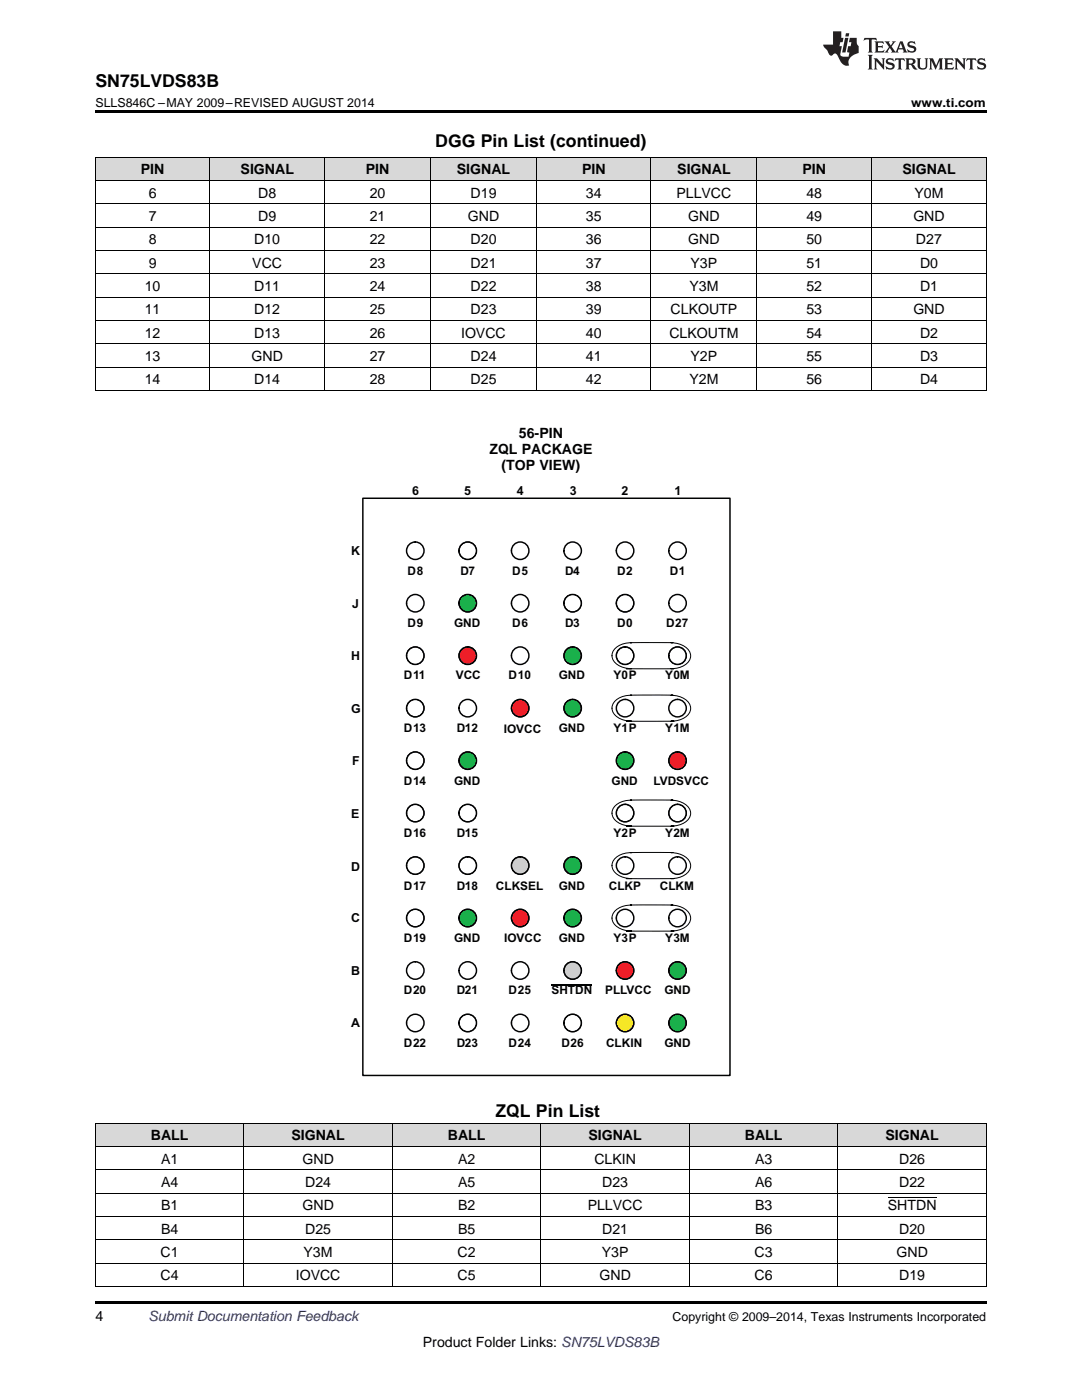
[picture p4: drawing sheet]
<svg xmlns="http://www.w3.org/2000/svg" width="216mm" height="279mm" viewBox="0 0 216 279" stroke-linecap="round" stroke-linejoin="round" font-family="sans-serif">
<g fill="#d8d8d8">
<path d="M19 224.2h29.7v4.6h-29.7z"/>
<path d="M48.7 224.2h29.6v4.6h-29.6z"/>
<path d="M78.3 224.2h29.6v4.6h-29.6z"/>
<path d="M107.9 224.2h29.7v4.6h-29.7z"/>
<path d="M137.6 224.2h29.6v4.6h-29.6z"/>
<path d="M167.2 224.2h29.6v4.6h-29.6z"/>
<path d="M19 31.4h22.9v4.7h-22.9z"/>
<path d="M41.9 31.4h22.9v4.7h-22.9z"/>
<path d="M64.8 31.4h21.1v4.7h-21.1z"/>
<path d="M85.9 31.4h21.2v4.7h-21.2z"/>
<path d="M107.1 31.4h22.8v4.7h-22.8z"/>
<path d="M129.9 31.4h21.2v4.7h-21.2z"/>
<path d="M151.1 31.4h22.9v4.7h-22.9z"/>
<path d="M174 31.4h22.8v4.7h-22.8z"/>
</g>
<path d="M19 259.7h177.8v.5h-177.8z" fill="#000"/>
<g fill="none" stroke="#000" stroke-width=".2">
<path d="M19 238.1h177.8M19 233.5h177.8M19 228.8h177.8M19 224.1h177.8M19.1 224.2v32.6M48.6 224.2v32.6M78.3 224.2v32.6M107.9 224.2v32.6M137.5 224.2v32.6M167.2 224.2v32.6M196.8 224.2v32.6M19 256.7h177.8"/>
<path d="M19 252.1h177.8M19 247.4h177.8M19 242.8h177.8"/>
</g>
<path d="M72.4 99.4h73.3v115.2h-73.3z" fill="none" stroke="#010202" stroke-width=".3"/>
<path d="M122.8 171.2a4.5 4.5 0 0 1 3.2-1h-.3h8.5h-.3a4 4 0 0 1 3.8 2 2.19 2.19 0 0 1-1.6 2.7l-1.4 .4h-.8h.7h-9.3h.7a4 4 0 0 1-3.8-2l-.1-.6a2.03 2.03 0 0 1 .7-1.5zM122.8 160.7a4.5 4.5 0 0 1 3.2-1h-.3h8.5h-.3a3.5 3.5 0 0 1 3.9 2.6 2.65 2.65 0 0 1-2.4 2.4l-1.5 .2h.7h-9.3h.7a4 4 0 0 1-3.8-2.1l-.1-.6a2.03 2.03 0 0 1 .7-1.5z" fill="none" stroke="#010202" stroke-width=".2"/>
<circle cx="82.9" cy="141.3" r="1.74" fill="#fff"/>
<circle cx="82.9" cy="141.3" r="1.74" fill="none" stroke="#010202" stroke-width=".2"/>
<g fill="none" stroke="#010202" stroke-width=".3">
<circle cx="103.8" cy="120.4" r="1.75"/>
<circle cx="82.9" cy="141.3" r="1.74"/>
</g>
<circle cx="93.3" cy="109.9" r="1.75" fill="#fff"/>
<circle cx="93.3" cy="109.9" r="1.75" fill="none" stroke="#010202" stroke-width=".2"/>
<circle cx="93.3" cy="109.9" r="1.75" fill="none" stroke="#010202" stroke-width=".3"/>
<circle cx="93.3" cy="120.4" r="1.75" fill="#1ab04b"/>
<circle cx="93.3" cy="120.4" r="1.75" fill="none" stroke="#010202" stroke-width=".2"/>
<circle cx="93.3" cy="120.4" r="1.75" fill="none" stroke="#010202" stroke-width=".3"/>
<circle cx="82.9" cy="172.7" r="1.74" fill="#fff"/>
<circle cx="82.9" cy="172.7" r="1.74" fill="none" stroke="#010202" stroke-width=".2"/>
<circle cx="82.9" cy="172.7" r="1.74" fill="none" stroke="#010202" stroke-width=".3"/>
<circle cx="82.9" cy="162.3" r="1.74" fill="#fff"/>
<circle cx="82.9" cy="162.3" r="1.74" fill="none" stroke="#010202" stroke-width=".2"/>
<circle cx="82.9" cy="162.3" r="1.74" fill="none" stroke="#010202" stroke-width=".3"/>
<circle cx="82.9" cy="151.8" r="1.74" fill="#fff"/>
<circle cx="82.9" cy="151.8" r="1.74" fill="none" stroke="#010202" stroke-width=".2"/>
<circle cx="82.9" cy="151.8" r="1.74" fill="none" stroke="#010202" stroke-width=".3"/>
<circle cx="114.3" cy="183.2" r="1.75" fill="#1ab04b"/>
<circle cx="114.3" cy="183.2" r="1.75" fill="none" stroke="#010202" stroke-width=".2"/>
<circle cx="114.3" cy="183.2" r="1.75" fill="none" stroke="#010202" stroke-width=".3"/>
<circle cx="103.8" cy="141.3" r="1.75" fill="#ee1e28"/>
<circle cx="103.8" cy="141.3" r="1.75" fill="none" stroke="#010202" stroke-width=".2"/>
<circle cx="103.8" cy="141.3" r="1.75" fill="none" stroke="#010202" stroke-width=".3"/>
<circle cx="103.8" cy="183.2" r="1.75" fill="#ee1e28"/>
<circle cx="103.8" cy="183.2" r="1.75" fill="none" stroke="#010202" stroke-width=".2"/>
<circle cx="103.8" cy="183.2" r="1.75" fill="none" stroke="#010202" stroke-width=".3"/>
<circle cx="93.3" cy="162.3" r="1.75" fill="#fff"/>
<circle cx="93.3" cy="162.3" r="1.75" fill="none" stroke="#010202" stroke-width=".2"/>
<circle cx="93.3" cy="162.3" r="1.75" fill="none" stroke="#010202" stroke-width=".3"/>
<circle cx="93.3" cy="151.8" r="1.75" fill="#1ab04b"/>
<circle cx="93.3" cy="151.8" r="1.75" fill="none" stroke="#010202" stroke-width=".2"/>
<g fill="none" stroke="#010202" stroke-width=".3">
<circle cx="103.8" cy="109.9" r="1.75"/>
<circle cx="114.3" cy="109.9" r="1.74"/>
<circle cx="135.2" cy="109.9" r="1.74"/>
<circle cx="135.2" cy="120.4" r="1.74"/>
<circle cx="93.3" cy="151.8" r="1.75"/>
</g>
<circle cx="124.7" cy="120.4" r="1.75" fill="#fff"/>
<circle cx="124.7" cy="120.4" r="1.75" fill="none" stroke="#010202" stroke-width=".2"/>
<circle cx="124.7" cy="120.4" r="1.75" fill="none" stroke="#010202" stroke-width=".3"/>
<circle cx="135.2" cy="130.9" r="1.75" fill="#fff"/>
<circle cx="135.2" cy="130.9" r="1.75" fill="none" stroke="#010202" stroke-width=".2"/>
<circle cx="135.2" cy="130.9" r="1.75" fill="none" stroke="#010202" stroke-width=".3"/>
<circle cx="114.3" cy="120.4" r="1.74" fill="#fff"/>
<circle cx="114.3" cy="120.4" r="1.74" fill="none" stroke="#010202" stroke-width=".2"/>
<g fill="none" stroke="#010202" stroke-width=".3">
<circle cx="124.7" cy="109.9" r="1.75"/>
<circle cx="114.3" cy="120.4" r="1.74"/>
<circle cx="135.2" cy="183.2" r="1.75"/>
</g>
<circle cx="93.3" cy="183.2" r="1.75" fill="#1ab04b"/>
<circle cx="93.3" cy="183.2" r="1.75" fill="none" stroke="#010202" stroke-width=".2"/>
<circle cx="93.3" cy="183.2" r="1.75" fill="none" stroke="#010202" stroke-width=".3"/>
<circle cx="135.2" cy="151.8" r="1.74" fill="#ee1e28"/>
<circle cx="135.2" cy="151.8" r="1.74" fill="none" stroke="#010202" stroke-width=".2"/>
<circle cx="135.2" cy="151.8" r="1.74" fill="none" stroke="#010202" stroke-width=".3"/>
<circle cx="124.7" cy="162.3" r="1.75" fill="#fff"/>
<circle cx="124.7" cy="162.3" r="1.75" fill="none" stroke="#010202" stroke-width=".2"/>
<g fill="none" stroke="#010202" stroke-width=".3">
<circle cx="124.7" cy="141.3" r="1.74"/>
<circle cx="124.7" cy="162.3" r="1.75"/>
</g>
<circle cx="124.7" cy="151.8" r="1.74" fill="#1ab04b"/>
<circle cx="124.7" cy="151.8" r="1.74" fill="none" stroke="#010202" stroke-width=".2"/>
<circle cx="124.7" cy="151.8" r="1.74" fill="none" stroke="#010202" stroke-width=".3"/>
<circle cx="135.2" cy="162.3" r="1.75" fill="#fff"/>
<circle cx="135.2" cy="162.3" r="1.75" fill="none" stroke="#010202" stroke-width=".2"/>
<g fill="none" stroke="#010202" stroke-width=".3">
<circle cx="135.2" cy="141.3" r="1.74"/>
<circle cx="135.2" cy="162.3" r="1.75"/>
</g>
<circle cx="114.3" cy="130.9" r="1.75" fill="#1ab04b"/>
<circle cx="114.3" cy="130.9" r="1.75" fill="none" stroke="#010202" stroke-width=".2"/>
<circle cx="114.3" cy="130.9" r="1.75" fill="none" stroke="#010202" stroke-width=".3"/>
<circle cx="114.3" cy="141.3" r="1.74" fill="#1ab04b"/>
<circle cx="114.3" cy="141.3" r="1.74" fill="none" stroke="#010202" stroke-width=".2"/>
<circle cx="114.3" cy="141.3" r="1.74" fill="none" stroke="#010202" stroke-width=".3"/>
<circle cx="103.8" cy="172.7" r="1.74" fill="#cecece"/>
<circle cx="103.8" cy="172.7" r="1.74" fill="none" stroke="#010202" stroke-width=".2"/>
<circle cx="103.8" cy="172.7" r="1.74" fill="none" stroke="#010202" stroke-width=".3"/>
<circle cx="93.3" cy="172.7" r="1.75" fill="#fff"/>
<circle cx="93.3" cy="172.7" r="1.75" fill="none" stroke="#010202" stroke-width=".2"/>
<circle cx="93.3" cy="172.7" r="1.75" fill="none" stroke="#010202" stroke-width=".3"/>
<circle cx="114.3" cy="172.7" r="1.74" fill="#1ab04b"/>
<circle cx="114.3" cy="172.7" r="1.74" fill="none" stroke="#010202" stroke-width=".2"/>
<g fill="none" stroke="#010202" stroke-width=".3">
<circle cx="82.9" cy="109.9" r="1.75"/>
<circle cx="114.3" cy="172.7" r="1.74"/>
<circle cx="124.7" cy="172.7" r="1.74"/>
</g>
<circle cx="124.7" cy="130.9" r="1.75" fill="#fff"/>
<circle cx="124.7" cy="130.9" r="1.75" fill="none" stroke="#010202" stroke-width=".2"/>
<g fill="none" stroke="#010202" stroke-width=".3">
<circle cx="124.7" cy="130.9" r="1.75"/>
<circle cx="135.2" cy="172.7" r="1.74"/>
</g>
<circle cx="82.9" cy="183.2" r="1.75" fill="#fff"/>
<circle cx="82.9" cy="183.2" r="1.75" fill="none" stroke="#010202" stroke-width=".2"/>
<g fill="none" stroke="#010202" stroke-width=".3">
<circle cx="93.3" cy="141.3" r="1.75"/>
<circle cx="82.9" cy="183.2" r="1.75"/>
</g>
<circle cx="82.9" cy="130.9" r="1.75" fill="#fff"/>
<g fill="none" stroke="#010202" stroke-width=".2">
<path d="M122.8 139.8a4.5 4.5 0 0 1 3.2-1l-.3-.1h8.5l-.3 .1a4 4 0 0 1 3.8 2 2.19 2.19 0 0 1-1.6 2.7l-1.4 .4h-.8h.7h-9.3h.7a4 4 0 0 1-3.8-2l-.1-.6a2.03 2.03 0 0 1 .7-1.5zM122.8 129.3a4.5 4.5 0 0 1 3.2-1h-.3h8.5h-.3a3.5 3.5 0 0 1 3.9 2.6 2.65 2.65 0 0 1-2.4 2.4l-1.5 .1 .7 .1h-9.3l.7-.1a4 4 0 0 1-3.8-2l-.1-.6a2.02 2.02 0 0 1 .7-1.5z"/>
<circle cx="82.9" cy="130.9" r="1.75"/>
</g>
<g fill="none" stroke="#010202" stroke-width=".3">
<circle cx="82.9" cy="130.9" r="1.75"/>
<circle cx="93.3" cy="193.7" r="1.75"/>
<circle cx="124.7" cy="183.2" r="1.75"/>
<circle cx="103.8" cy="204.2" r="1.75"/>
</g>
<circle cx="93.3" cy="204.2" r="1.75" fill="#fff"/>
<circle cx="93.3" cy="204.2" r="1.75" fill="none" stroke="#010202" stroke-width=".2"/>
<g fill="none" stroke="#010202" stroke-width=".3">
<circle cx="82.9" cy="204.2" r="1.74"/>
<circle cx="93.3" cy="204.2" r="1.75"/>
</g>
<circle cx="135.2" cy="204.2" r="1.74" fill="#1ab04b"/>
<circle cx="135.2" cy="204.2" r="1.74" fill="none" stroke="#010202" stroke-width=".2"/>
<circle cx="135.2" cy="204.2" r="1.74" fill="none" stroke="#010202" stroke-width=".3"/>
<circle cx="135.2" cy="193.7" r="1.74" fill="#1ab04b"/>
<circle cx="135.2" cy="193.7" r="1.74" fill="none" stroke="#010202" stroke-width=".2"/>
<circle cx="135.2" cy="193.7" r="1.74" fill="none" stroke="#010202" stroke-width=".3"/>
<circle cx="114.3" cy="193.7" r="1.74" fill="#cecece"/>
<circle cx="114.3" cy="193.7" r="1.74" fill="none" stroke="#010202" stroke-width=".2"/>
<g fill="none" stroke="#010202" stroke-width=".3">
<circle cx="103.8" cy="193.7" r="1.75"/>
<circle cx="114.3" cy="193.7" r="1.74"/>
</g>
<circle cx="124.7" cy="204.2" r="1.75" fill="#f7e726"/>
<circle cx="124.7" cy="204.2" r="1.75" fill="none" stroke="#010202" stroke-width=".2"/>
<circle cx="124.7" cy="204.2" r="1.75" fill="none" stroke="#010202" stroke-width=".3"/>
<circle cx="114.3" cy="204.2" r="1.74" fill="#fff"/>
<circle cx="114.3" cy="204.2" r="1.74" fill="none" stroke="#010202" stroke-width=".2"/>
<circle cx="114.3" cy="204.2" r="1.74" fill="none" stroke="#010202" stroke-width=".3"/>
<circle cx="124.7" cy="193.7" r="1.75" fill="#ee1e28"/>
<g fill="none" stroke="#010202" stroke-width=".2">
<path d="M122.8 181.7a4.5 4.5 0 0 1 3.2-1.1h-.3h8.5h-.3a3.5 3.5 0 0 1 3.9 2.6 2.65 2.65 0 0 1-2.4 2.4l-1.5 .2h.7h-9.3h.7a4 4 0 0 1-3.8-2.1l-.1-.5a2.02 2.02 0 0 1 .7-1.5z"/>
<circle cx="124.7" cy="193.7" r="1.75"/>
</g>
<g fill="none" stroke="#010202" stroke-width=".3">
<circle cx="82.9" cy="120.4" r="1.74"/>
<circle cx="103.8" cy="130.9" r="1.75"/>
<circle cx="82.9" cy="193.7" r="1.74"/>
<circle cx="124.7" cy="193.7" r="1.75"/>
</g>
<path d="M110 196.5h8.2" fill="none" stroke="#010202" stroke-width=".21"/>
<circle cx="93.3" cy="130.9" r="1.75" fill="#ee1e28"/>
<circle cx="93.3" cy="130.9" r="1.75" fill="none" stroke="#010202" stroke-width=".2"/>
<circle cx="93.3" cy="130.9" r="1.75" fill="none" stroke="#010202" stroke-width=".3"/>
<path d="M19 22h177.8v.5h-177.8zM19 77.9l.2 .1zM64.7 77.9l.1 .1zM85.8 77.9l.1 .1zM107 77.9l.1 .1zM129.8 77.9l.1 .1zM151 77.9l.1 .1zM173.8 77.9l.2 .1zM196.7 77.9l.1 .1z" fill="#000"/>
<g fill="none" stroke="#000" stroke-width=".2">
<path d="M19 36h177.8M19 31.3h177.8M19.1 31.4v46.6M41.9 31.4v46.6M64.8 31.4v46.6M85.9 31.4v46.6M107 31.4v46.6M129.9 31.4v46.6M151 31.4v46.6M173.9 31.4v46.6M196.8 31.4v46.6M19 59.3h177.8"/>
<path d="M19 54.6h177.8M19 50h177.8M19 45.3h177.8M19 40.7h177.8M19 77.9h177.8M19 73.3h177.8M19 68.6h177.8M19 63.9h177.8"/>
</g>
<g fill="#231f20">
<path d="M172.5 7.6l-.1 .5 .4-.2h.6v.1v2.1l-.2 .4h.9l-.2-.4v-2.1l.1-.1h.5l.5 .2-.2-.5zM174.5 8.3l.2 .3v1.5l-.2 .4h1.8l.2-.6a1.04 1.04 0 0 1-1.3 .2v-.7h.6l.3 .2v-.6l-.3 .2h-.6v-.6l.8-.1 .4 .3-.2-.5zM176.5 8.3l.9 1.1-.9 1.1h.8l-.2-.2 .4-.7 .5 .7-.2 .2h1.5l-.2-.2 .2-.4h.9l.1 .4-.2 .2h1l-.3-.3-.7-1.9h-.5l-.9 2-.8-1 .9-1h-.8l.1 .3-.4 .5-.3-.6 .1-.2zM179.7 8.6l.4 1h-.7zM181.3 8.4a.63 .63 0 0 0-.2 .7 .63 .63 0 0 0 .6 .4l.6 .2 .1 .2a.75 .75 0 0 1-.7 .4 .75 .75 0 0 1-.6-.5l.1 .7 .1-.1a1.11 1.11 0 0 0 1.5-.6 1.13 1.13 0 0 0-1.2-.8l-.1-.4a1.04 1.04 0 0 1 1.2 .2l-.2-.5-.2 .1-.4-.2zM173.2 10.9l.2 .4v2.2l-.2 .4h1l-.3-.4v-2.2l.3-.4zM174.3 11.6l.3 .4v1.5l-.3 .4h.8l-.2-.4v-1.3l1.5 1.7v-1.9l.2-.4h-.7l.2 .4v.9l-1.1-1.3zM177 11.8a.62 .62 0 0 0-.2 .7 .62 .62 0 0 0 .6 .4l.6 .1 .1 .3a.76 .76 0 0 1-.7 .3 .76 .76 0 0 1-.7-.4l.2 .7 .1-.1a1.11 1.11 0 0 0 1.5-.6 1.13 1.13 0 0 0-1.2-.8l-.1-.4a1.04 1.04 0 0 1 1.2 .2l-.2-.6-.2 .1-.5-.1zM178.7 11.6l-.2 .6a.61 .61 0 0 1 .8-.3v1.6l-.2 .4h.9l-.2-.4v-1.6a.63 .63 0 0 1 .7 .3l-.1-.6zM180.6 11.6l.3 .4v1.5l-.3 .4h1l-.2-.2-.1-.8 .6 .2a.76 .76 0 0 0 1.2 .7l-1-1a.58 .58 0 0 0 .6-.5 .58 .58 0 0 0-.5-.6zM181.4 11.9h.1a.45 .45 0 0 1 .5 .1 .45 .45 0 0 1 .1 .5l-.8 .2zM182.9 11.6l.2 .2a2.17 2.17 0 0 0 .3 1.9 .99 .99 0 0 0 1.6-.6v-1.1l.2-.4h-.7l.2 .2a1.92 1.92 0 0 1-.2 1.8 .6 .6 0 0 1-.9-.5v-1.1l.2-.4zM185.4 11.6l.2 .4v1.5l-.2 .4h.7l-.2-.4v-1.4l.8 1.8 .8-1.8v1.4l-.2 .4h.9l-.2-.4v-1.5l.2-.4h-.8l-.6 1.5-.6-1.5zM188.4 11.6l.2 .4v1.5l-.2 .4h1.8l.1-.6a1.04 1.04 0 0 1-1.2 .1v-.6h.5l.4 .2v-.6l-.4 .2h-.5v-.7h.8l.3 .3-.1-.6zM190.5 11.6l.2 .4v1.5l-.2 .4h.7l-.2-.4v-1.3l1.5 1.7v-1.9l.2-.4h-.7l.2 .4v.9l-1.1-1.3zM192.9 11.6l-.1 .6a.61 .61 0 0 1 .7-.3l.1 1.6-.3 .4h1l-.3-.4 .1-1.6a.63 .63 0 0 1 .7 .3l-.1-.6zM195.2 11.8a.62 .62 0 0 0-.2 .7 .62 .62 0 0 0 .6 .4l.6 .1 .1 .3a.76 .76 0 0 1-.7 .3 .76 .76 0 0 1-.6-.4l.1 .7 .1-.1a1.11 1.11 0 0 0 1.6-.6 1.13 1.13 0 0 0-1.3-.8l-.1-.4a1.04 1.04 0 0 1 1.2 .2l-.1-.6-.2 .1-.5-.1z"/>
<path d="M166.2 6.3v2.6h-1.9v.4l.8 .9a.91 .91 0 0 0 1 .8 .56 .56 0 0 1 .5-.3 .56 .56 0 0 1 .5 .3l.4 .8a1.53 1.53 0 0 0 1.9 1.2 1.54 1.54 0 0 1 1-2.1l.9-.3v-1.4a1.52 1.52 0 0 1-.4-1.6h-1.3l-.2 .8h.5l-.2 .8h-.5l-.1 1v.2l.4 .1-.2 .8a1.93 1.93 0 0 1-1.6-.3l.3-1.8h-.5l.2-.8h.4l.2-.8h-.4v-1.3zM168.6 7.6l-.6 2.9h.7l.6-2.9zM168.8 6.6l-.1 .7h.6l.2-.7z"/>
</g>
<path d="M177.2 239.1h9.7" fill="none" stroke="#000" stroke-width=".2"/>
<g font-size="3.5">
<text x="19" y="17.3">SN75LVDS83B</text>
<text x="86.9" y="29.3">DGG Pin List (continued)</text>
<text x="98.8" y="222.9">ZQL Pin List</text>
</g>
<g font-size="2.8">
<text x="28.1" y="34.8">PIN</text>
<text x="48" y="34.8">SIGNAL</text>
<text x="73" y="34.8">PIN</text>
<text x="91.2" y="34.8">SIGNAL</text>
<text x="116.1" y="34.8">PIN</text>
<text x="135.1" y="34.8">SIGNAL</text>
<text x="160.1" y="34.8">PIN</text>
<text x="180.1" y="34.8">SIGNAL</text>
<text x="29.7" y="39.4">6</text>
<text x="51.5" y="39.4">D8</text>
<text x="73.8" y="39.4">20</text>
<text x="93.9" y="39.4">D19</text>
<text x="116.9" y="39.4">34</text>
<text x="135" y="39.4">PLLVCC</text>
<text x="160.9" y="39.4">48</text>
<text x="182.5" y="39.4">Y0M</text>
<text x="29.7" y="44.1">7</text>
<text x="51.5" y="44.1">D9</text>
<text x="73.8" y="44.1">21</text>
<text x="93.3" y="44.1">GND</text>
<text x="116.9" y="44.1">35</text>
<text x="137.3" y="44.1">GND</text>
<text x="160.9" y="44.1">49</text>
<text x="182.2" y="44.1">GND</text>
<text x="29.7" y="48.8">8</text>
<text x="29.7" y="53.4">9</text>
<text x="50.3" y="53.4">VCC</text>
<text x="50.7" y="48.8">D10</text>
<text x="73.8" y="48.8">22</text>
<text x="73.8" y="53.4">23</text>
<text x="93.9" y="48.8">D20</text>
<text x="93.9" y="53.4">D21</text>
<text x="116.9" y="48.8">36</text>
<text x="116.9" y="53.4">37</text>
<text x="137.3" y="48.8">GND</text>
<text x="137.8" y="53.4">Y3P</text>
<text x="160.9" y="48.8">50</text>
<text x="160.9" y="53.4">51</text>
<text x="182.8" y="48.8">D27</text>
<text x="183.6" y="53.4">D0</text>
<text x="28.9" y="58.1">10</text>
<text x="50.7" y="58.1">D11</text>
<text x="73.8" y="58.1">24</text>
<text x="93.9" y="58.1">D22</text>
<text x="116.9" y="58.1">38</text>
<text x="137.6" y="58.1">Y3M</text>
<text x="160.9" y="58.1">52</text>
<text x="183.6" y="58.1">D1</text>
<text x="28.9" y="62.7">11</text>
<text x="50.7" y="62.7">D12</text>
<text x="73.8" y="62.7">25</text>
<text x="93.9" y="62.7">D23</text>
<text x="116.9" y="62.7">39</text>
<text x="133.8" y="62.7">CLKOUTP</text>
<text x="160.9" y="62.7">53</text>
<text x="182.2" y="62.7">GND</text>
<text x="28.9" y="67.4">12</text>
<text x="50.7" y="67.4">D13</text>
<text x="73.8" y="67.4">26</text>
<text x="92" y="67.4">IOVCC</text>
<text x="116.9" y="67.4">40</text>
<text x="133.6" y="67.4">CLKOUTM</text>
<text x="160.9" y="67.4">54</text>
<text x="183.6" y="67.4">D2</text>
<text x="28.9" y="72">13</text>
<text x="28.9" y="76.7">14</text>
<text x="50.2" y="72">GND</text>
<text x="50.7" y="76.7">D14</text>
<text x="73.8" y="72">27</text>
<text x="73.8" y="76.7">28</text>
<text x="93.9" y="72">D24</text>
<text x="93.9" y="76.7">D25</text>
<text x="116.9" y="72">41</text>
<text x="116.9" y="76.7">42</text>
<text x="137.6" y="76.7">Y2M</text>
<text x="137.8" y="72">Y2P</text>
<text x="160.9" y="72">55</text>
<text x="160.9" y="76.7">56</text>
<text x="183.6" y="72">D3</text>
<text x="183.6" y="76.7">D4</text>
<text x="103.5" y="87.5">56-PIN</text>
<text x="97.6" y="90.7">ZQL PACKAGE</text>
<text x="100" y="93.8">(TOP VIEW)</text>
<text x="30.1" y="227.6">BALL</text>
<text x="58.1" y="227.6">SIGNAL</text>
<text x="89.4" y="227.6">BALL</text>
<text x="117.4" y="227.6">SIGNAL</text>
<text x="148.6" y="227.6">BALL</text>
<text x="176.7" y="227.6">SIGNAL</text>
<text x="32.1" y="232.2">A1</text>
<text x="60.4" y="232.2">GND</text>
<text x="91.4" y="232.2">A2</text>
<text x="118.6" y="232.2">CLKIN</text>
<text x="150.7" y="232.2">A3</text>
<text x="179.4" y="232.2">D26</text>
<text x="32.1" y="236.9">A4</text>
<text x="60.9" y="236.9">D24</text>
<text x="91.4" y="236.9">A5</text>
<text x="120.2" y="236.9">D23</text>
<text x="150.7" y="236.9">A6</text>
<text x="179.4" y="236.9">D22</text>
<text x="32.1" y="241.5">B1</text>
<text x="60.4" y="241.5">GND</text>
<text x="91.4" y="241.5">B2</text>
<text x="117.3" y="241.5">PLLVCC</text>
<text x="150.7" y="241.5">B3</text>
<text x="177.2" y="241.5">SHTDN</text>
<text x="32" y="250.9">C1</text>
<text x="32.1" y="246.2">B4</text>
<text x="60.6" y="250.9">Y3M</text>
<text x="60.9" y="246.2">D25</text>
<text x="91.3" y="250.9">C2</text>
<text x="91.4" y="246.2">B5</text>
<text x="120.1" y="250.9">Y3P</text>
<text x="120.2" y="246.2">D21</text>
<text x="150.6" y="250.9">C3</text>
<text x="150.7" y="246.2">B6</text>
<text x="178.9" y="250.9">GND</text>
<text x="179.4" y="246.2">D20</text>
<text x="32" y="255.5">C4</text>
<text x="59" y="255.5">IOVCC</text>
<text x="91.3" y="255.5">C5</text>
<text x="119.6" y="255.5">GND</text>
<text x="150.6" y="255.5">C6</text>
<text x="179.4" y="255.5">D19</text>
<text x="19" y="263.6">4</text>
<text x="84.4" y="268.9">Product Folder Links: SN75LVDS83B</text>
</g>
<text font-size="2.8" fill="#0000c8" x="29.6" y="263.6">Submit Documentation Feedback</text>
<g font-size="2.5">
<text x="19" y="21.4">SLLS846C –MAY 2009–REVISED AUGUST 2014</text>
<text x="181.8" y="21.4">www.ti.com</text>
<text x="134.2" y="263.6">Copyright © 2009–2014, Texas Instruments Incorporated</text>
</g>
<g font-size="2.5" fill="#010202">
<text x="82.2" y="98.8">6</text>
<text x="92.6" y="98.8">5</text>
<text x="103.1" y="98.8">4</text>
<text x="113.7" y="98.8">3</text>
<text x="124" y="98.8">2</text>
<text x="134.6" y="98.8">1</text>
<text x="70.1" y="110.8">K</text>
<text x="70.2" y="121.4">J</text>
<text x="70.1" y="131.7">H</text>
<text x="70.1" y="142.3">G</text>
<text x="70.2" y="152.6">F</text>
<text x="70.1" y="163.2">E</text>
<text x="70.1" y="173.7">D</text>
<text x="70.1" y="184.1">C</text>
<text x="70.1" y="194.6">B</text>
<text x="70.1" y="205">A</text>
</g>
<g font-size="2.4" fill="#010202">
<text x="81.3" y="114.7">D8</text>
<text x="91.9" y="114.7">D7</text>
<text x="102.2" y="114.7">D5</text>
<text x="112.8" y="114.7">D4</text>
<text x="123.1" y="114.7">D2</text>
<text x="133.7" y="114.7">D1</text>
<text x="81.3" y="125.2">D9</text>
<text x="90.6" y="125.2">GND</text>
<text x="102.2" y="125.2">D6</text>
<text x="112.8" y="125.2">D3</text>
<text x="123.1" y="125.2">D0</text>
<text x="132.9" y="125.2">D27</text>
<text x="80.6" y="135.6">D11</text>
<text x="90.9" y="135.5">VCC</text>
<text x="101.5" y="135.6">D10</text>
<text x="111.5" y="135.6">GND</text>
<text x="122.4" y="135.6">Y0P</text>
<text x="132.7" y="135.6">Y0M</text>
<text x="80.6" y="146.1">D13</text>
<text x="91.1" y="146.1">D12</text>
<text x="100.5" y="146.3">IOVCC</text>
<text x="111.5" y="146.1">GND</text>
<text x="122.4" y="146.1">Y1P</text>
<text x="132.7" y="146.1">Y1M</text>
<text x="80.6" y="156.6">D14</text>
<text x="90.6" y="156.6">GND</text>
<text x="122" y="156.6">GND</text>
<text x="130.4" y="156.6">LVDSVCC</text>
<text x="80.6" y="167">D16</text>
<text x="91.1" y="167">D15</text>
<text x="122.4" y="167">Y2P</text>
<text x="132.7" y="167">Y2M</text>
<text x="80.6" y="177.6">D17</text>
<text x="91.1" y="177.6">D18</text>
<text x="99" y="177.6">CLKSEL</text>
<text x="111.5" y="177.6">GND</text>
<text x="121.5" y="177.6">CLKP</text>
<text x="131.7" y="177.6">CLKM</text>
<text x="80.6" y="187.9">D19</text>
<text x="90.6" y="187.9">GND</text>
<text x="100.6" y="187.9">IOVCC</text>
<text x="111.5" y="187.9">GND</text>
<text x="122.4" y="187.9">Y3P</text>
<text x="132.7" y="187.9">Y3M</text>
<text x="80.6" y="198.5">D20</text>
<text x="91.1" y="198.5">D21</text>
<text x="101.5" y="198.5">D25</text>
<text x="110" y="198.5">SHTDN</text>
<text x="120.8" y="198.5">PLLVCC</text>
<text x="132.6" y="198.5">GND</text>
<text x="80.6" y="209">D22</text>
<text x="91.1" y="209">D23</text>
<text x="101.5" y="209">D24</text>
<text x="112" y="209">D26</text>
<text x="120.9" y="209">CLKIN</text>
<text x="132.6" y="209">GND</text>
</g>
</svg>
